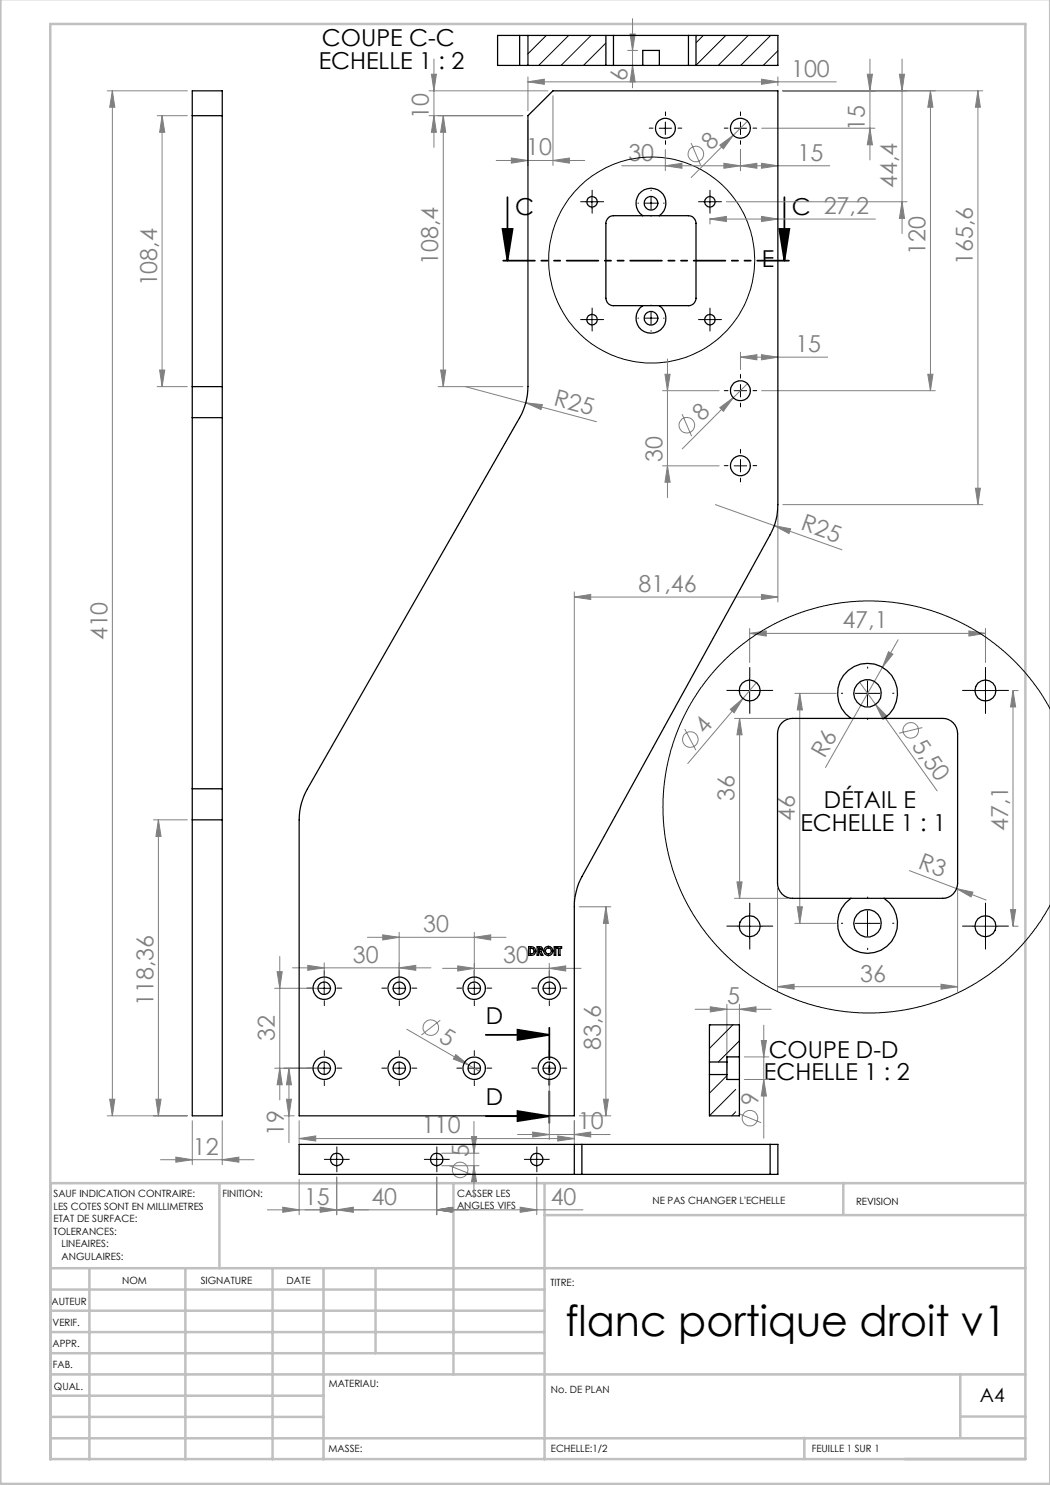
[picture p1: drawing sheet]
<svg xmlns="http://www.w3.org/2000/svg" width="210mm" height="297mm" viewBox="0 0 210 297" stroke-linecap="round" stroke-linejoin="round" font-family="sans-serif">
<g fill="none" stroke="#808080" stroke-width=".2">
<path d="M21.4 18.2h16.1M22.5 18.2v205M22.5 18.2l.5 3.2h-1.1zM85.8 18.2h23.8M86.3 14.8h1l-.5 3.4zM86.8 11.8v17.7M105.6 16.4l3.3-.6v1.1zM105.6 15.4v6.8M105.6 16.4h61.7M110.6 19.2v13.9M125.5 10.1h2M126 6.8h1l-.5 3.3z"/>
<path d="M126.5 3.7v13.9M126.5 13.1l.5 3.3h-1zM152.3 15.8l3.3 .6-3.3 .5zM155.6 15.4v1.7M156.6 18.2h40M173.5 14.8h1l-.5 3.4zM174 11.8v20.2M179.9 14.8h1l-.5 3.4zM180.4 11.8v34.9M186.1 18.2v59.9M186.1 18.2l.5 3.2h-1zM195.6 18.2v82.7"/>
<path d="M195.6 18.2l.5 3.2h-1zM31.4 23.1h6.1M32.4 23.1v54.2M32.4 23.1l.5 3.4h-1zM85.8 23.1h18.8M86.8 23.1l.5 3.4h-1zM88.7 23.1l.4 3.4h-1zM88.7 23.1v54.2M99.2 32.1h17.7M102.3 31.6l3.3 .5-3.3 .5zM105.6 24.2v8.9M110.6 32.1l3.3-.5v1z"/>
<path d="M124.4 33.2h41.5M133.1 33.2l3.3-.5v1zM133.1 29.9v4.2M138.2 28.6l1.9 4.4M144 29l2.6-1.9-1.9 2.7zM144.8 32.7l3.3 .5-3.3 .5zM146.6 27.1l-8.4 8.4M148.1 33.2l3.3-.5v1zM148.1 29.9v4.2M149.5 24.2l-2.9 2.9M152.3 32.7l3.3 .5-3.3 .5zM152.3 25.6h22.7"/>
<path d="M174 25.6l.5 3.4h-1zM142 43.8l3.3-.5v1zM142 43.7v1.1M142 43.8h33.1M145.3 40.4h36.1M152.3 43.3l3.3 .5-3.3 .5zM180.4 40.4l.5 3.3h-1zM31.4 77.3h6.1M31.9 74h1l-.5 3.3zM87.6 77.3h17M88.1 74h1l-.4 3.3zM93.1 77.3l12.1 3.3"/>
<path d="M132.5 78.1h11.3M133 74.9h1l-.5 3.2zM133.5 71.8v27.7M146.6 79.5l-10.1 10.3M148.1 71.4l3.3-.5v1.1zM148.1 70.4v3.5M148.1 71.4h17.4M149.5 76.7l-2.9 2.8M152.3 70.9l3.3 .5-3.3 .6zM152.3 78.1h34.8M185.6 74.9h1l-.5 3.2zM105.2 80.6l3.3 .3-.3 1z"/>
<path d="M105.2 80.6l14.1 3.7M132.5 93.2h11.3M133.5 93.2l.5 3.2h-1zM136.4 82.8l1.9 4.4M144 81.5l2.6-2-1.9 2.8zM195.1 97.6h1l-.5 3.3zM114.9 119.4l3.2-.5v1zM114.9 118.4v62M114.9 119.4h40.7M143.1 100.9l25.3 9.1M152.3 118.9l3.3 .5-3.3 .5zM154.8 105.1l3.3 .7-.3 .9z"/>
<path d="M155.6 101.9v18.5M156.6 100.9h40M148.6 139.7l-11.1 13M149.9 126.7l3.3-.5v1zM149.9 125.7v6.8M149.9 126.7h47.2M151.3 136.5l-2.7 3.2M159 138.7h8.3M159.9 138.7l.6 3.3h-1zM159.9 138.7v46M171.9 136.4l3.2 4.5M177.7 130.3l.9 .5-2.1 2.7z"/>
<path d="M179.6 127.9l-14.5 25.6M193.8 126.2l3.3 .5-3.3 .5zM197.1 125.7v6.8M202.6 138.1v47.1M202.6 138.1l.5 3.3h-1zM202.7 138.1h.9M136.9 145.8l2.3 4.2M146.1 141.9l2.5-2.2-1.8 2.9zM146.9 143.7h10.6M147.9 143.7l.5 3.3h-1zM147.9 143.7v36M175.1 140.9l2.3 2.4-.8 .6z"/>
<path d="M175.1 140.9l12.3 17.3M184.5 145.5l-4.7 1.1M30.7 164h6.8M31.7 164v59.2M31.7 164l.5 3.3h-1zM146.9 179.7h10.6M147.4 176.4h1l-.5 3.3zM155.5 177.7v20.6M181.9 174.1l9.4 3.6M191.3 177.7l3.3 .7-.4 1zM191.3 177.7l5.9 2.3M191.5 177.7v20.6"/>
<path d="M54.9 197.7h9M55.4 194.3h1l-.4 3.4zM56 191.3v28.7M58.5 193.6h27.7M61.6 193.1l3.2 .5-3.2 .5zM64.8 192.6v4M73.5 187.5h27.7M76.6 187l3.2 .5-3.2 .5zM79.8 186.5v10.1M79.8 193.6l3.3-.5v1zM88.5 193.7h27.7M91.5 193.2l3.4 .5-3.4 .5z"/>
<path d="M94.9 187.5l3.2-.5v1zM94.9 186.5v10.1M109.9 193.7l3.2-.5v1zM109.9 192.7v3.9M115.9 181.4h6.3M121.2 181.4v41.8M121.2 181.4l.5 3.3h-1zM155.5 197.3l3.3-.5v1zM155.5 197.3h36M159 184.7h8.3M159.5 181.4h1l-.6 3.3zM188.2 196.8l3.3 .5-3.3 .5z"/>
<path d="M202.1 181.9h1l-.5 3.3zM202.7 185.2h.9M21.9 219.8h1.1l-.5 3.4zM31.2 219.8h1l-.5 3.4zM54.9 213.6h9M56 213.6l.4 3.4h-1zM57.3 219.8h1l-.5 3.4zM57.8 213.6v14.9M57.8 213.6l.5 3.4h-1zM81.4 205.8l12.4 7.2M88.1 204l-3.8 3M91.2 210.9l2.6 2.1-3.1-1.2z"/>
<path d="M93.8 213l2.1 1.3M109.9 214.7v13.2M120.7 219.8h1l-.5 3.4zM139 201.9h15.2M142.1 201.4l3.3 .5-3.3 .5zM145.4 200.9v13M147.9 201.9l3.3-.5v1zM147.9 200.9v14M148.9 215.9h4.9M148.9 211.4h4.9M152.3 208.1h1l-.5 3.3zM152.8 205v22.6"/>
<path d="M152.8 215.9l.5 3.3h-1zM21.4 223.2h16.1M32.1 231.9h18.7M35.2 231.4l3.3 .5-3.3 .5zM38.5 224.2v8.7M44.4 231.9l3.4-.5v1zM44.4 224.2v8.7M56.8 223.2h2M59.8 227.7l3.3-.5v1zM59.8 224.2v4.5M59.8 235.9v7.1M59.8 227.7h55.1"/>
<path d="M67.3 235.4v7.6M87.3 235.4v7.6M88.3 230.6h7.5M88.3 233.1h7.5M89.8 233.1l4.5 1.8M94.3 227.3h1l-.5 3.3zM94.8 224.3v15.2M94.8 233.1l.5 3.3h-1zM103.5 226.9h18.5M106.5 226.4l3.4 .5-3.4 .5zM107.4 235.4v7.6M111.5 227.2l3.4 .5-3.4 .5z"/>
<path d="M114.9 226.9l3.2-.5v1zM114.9 224.2v4.5M115.9 223.2h6.3M147.8 222.7l4.4 1.8M53.5 242h63.1M56.6 241.4l3.2 .6-3.2 .5zM64 241.4l3.3 .6-3.3 .5zM67.3 242l3.4-.6v1.1zM87.3 242l3.4-.6v1.1zM104 241.4l3.4 .6-3.4 .5z"/>
<circle cx="139.2" cy="30.8" r="1.56"/>
<circle cx="137.4" cy="85" r="1.55"/>
<circle cx="138.1" cy="147.9" r="1.55"/>
<circle cx="182.2" cy="146.1" r="1.57"/>
<circle cx="86.2" cy="205.5" r="1.55"/>
<circle cx="92" cy="234" r="1.55"/>
<circle cx="150" cy="223.6" r="1.55"/>
</g>
<g fill="none" stroke="#000" stroke-width=".2">
<path d="M118.4 39.1v2.5M130.2 39.4v2.5M131.8 25.6h2.5M133.1 24.4v2.5M142 39.1v2.5M146.8 25.6h2.5M148.1 24.4v2.5M117.2 40.4h2.5M128.9 40.6h2.5M140.7 40.4h2.5M117.2 63.9h2.5M118.4 62.7v2.5"/>
<path d="M128.9 63.6h2.5M130.2 62.4v2.5M140.7 63.9h2.5M142 62.7v2.5M146.8 78.1h2.5M148.1 76.9v2.5M146.8 93.2h2.5M148.1 91.9v2.5M147.4 138.1h5M149.9 135.6v5M171 138.7h5M173.5 136.2v5"/>
<path d="M194.6 138.1h5M197.1 135.6v5M63.6 197.7h2.5M64.8 196.4v2.5M78.6 197.7h2.5M79.8 196.4v2.5M93.6 197.7h2.5M94.9 196.4v2.5M108.6 197.7h2.5M109.9 196.4v2.5M147.4 185.2h5M149.9 182.7v5"/>
<path d="M171 184.7h5M173.5 182.2v5M194.6 185.2h5M197.1 182.7v5M63.6 213.6h2.5M64.8 212.4v2.5M78.6 213.6h2.5M79.8 212.4v2.5M93.6 213.6h2.5M94.9 212.4v2.5M108.6 213.6h2.5M109.9 212.4v2.5"/>
<path d="M66.1 231.9h2.5M67.3 230.6v2.5M86.1 231.9h2.5M87.3 230.6v2.5M106.1 231.9h2.5M107.4 230.6v2.5"/>
<circle cx="130.4" cy="52" r="20.6"/>
</g>
<path d="M101.5 39.4v12.7M156.9 39.4v12.7M100.5 45.8h2l-1 6.3zM155.9 45.8h2l-1 6.3zM97.2 207h12.7M103.5 205.9l6.4 1.1-6.4 1zM97.2 223.2h12.7M103.5 222.2l6.4 1-6.4 1z" fill="none" stroke="#000" stroke-width=".35"/>
<g fill="none" stroke="#000" stroke-width=".2" stroke-dasharray="30.5 1.3 1.3 1.3">
<path d="M118.4 39.1v-1.1M130.2 38.1v-.1M130.6 25.6h-.8M133.1 23.1v-.7M133.1 28.1v.8M135.6 25.6h.7M142 39.1v-1.1M145.6 25.6h-.8M148.1 23.1v-.7M148.1 28.1v.8M150.6 25.6h.7M117.2 40.3h-1.1"/>
<path d="M118.4 41.6v1M119.7 40.3h1M127.7 40.6h-.1M130.2 43.1v.2M132.7 40.6h.1M140.7 40.3h-1M142 41.6v1M143.2 40.3h1.1M117.2 63.9h-1.1M118.4 62.7v-1.1M118.4 65.2v1M119.7 63.9h1"/>
<path d="M127.7 63.6h-.1M130.2 61.1v-.1M130.2 66.1v.2M132.7 63.6h.1M140.7 63.9h-1M142 62.7v-1.1M142 65.2v1M143.2 63.9h1.1M145.6 78.1h-.8M148.1 75.6v-.7M150.6 78.1h.7M145.6 93.1h-.8"/>
<path d="M148.1 80.6v.8M148.1 90.6v-.7M148.1 95.6v.8M150.6 93.1h.7M147.5 138.1h-2.1M150 135.6v-2.1M152.5 138.1h2.1M168.5 138.7h-.2M173.5 133.7v-.3M178.5 138.7h.3M194.6 138.1h-2.1M197.1 135.6v-2.1"/>
<path d="M199.6 138.1h2.1M150 140.6v2.1M173.5 143.7v.2M197.1 140.6v2.1M173.5 179.7v-.3M62.4 197.6h-1M64.9 195.1v-1M67.4 197.6h1M77.4 197.6h-1M79.9 195.1v-1M82.4 197.6h1M92.4 197.6h-1"/>
<path d="M94.9 195.1v-1M97.4 197.6h1M107.4 197.6h-1M109.9 195.1v-1M112.4 197.6h1M147.5 185.2h-2.1M150 182.7v-2.1M150 187.7v2.1M152.5 185.2h2.1M168.5 184.7h-.2M173.5 189.7v.2M178.5 184.7h.3"/>
<path d="M194.6 185.2h-2.1M197.1 182.7v-2.1M197.1 187.7v2.1M199.6 185.2h2.1M62.4 213.6h-1M64.9 200.1v1M64.9 211.1v-1M64.9 216.1v1M67.4 213.6h1M77.4 213.6h-1M79.9 200.1v1M79.9 211.1v-1"/>
<path d="M79.9 216.1v1M82.4 213.6h1M92.4 213.6h-1M94.9 200.1v1M94.9 211.1v-1M94.9 216.1v1M97.4 213.6h1M107.4 213.6h-1M109.9 200.1v1M109.9 211.1v-1M109.9 216.1v1M112.4 213.6h1"/>
<path d="M66.1 231.9h-1.2M67.4 230.6v-1.2M67.4 233.1v1.3M68.6 231.9h1.3M86.1 231.9h-1.2M87.4 230.6v-1.2M87.4 233.1v1.3M88.6 231.9h1.3M106.1 231.9h-1.2M107.4 230.6v-1.2M107.4 233.1v1.3M108.6 231.9h1.3"/>
</g>
<path d="M99.5 52.1h59.4" fill="none" stroke="#000" stroke-width=".35" stroke-dasharray="6.3 1.3 1.3 1.3 1.3 1.3" stroke-dashoffset="-1.1"/>
<path d="M109.9 225.2v-20.2" fill="none" stroke="#000" stroke-width=".35" stroke-dasharray="6.3 1.3 1.3 1.3 1.3 1.3" stroke-dashoffset="-.6"/>
<g fill="none" stroke="#c0c0c0" stroke-width=".5">
<path d="M.1 -.1v296.9h209.9v-296.9M10.1 4.8h195v287h-195zM43.9 236.6v17M90.7 236.6v38.3M108.9 236.6v55.3M168.7 236.6v6.3M205.1 236.6h-195v55.3M10.1 253.6h195M10.1 257.9h98.8M17.9 253.6v38.3M37.1 253.6v38.3M54.5 253.6v38.3"/>
<path d="M64.7 253.6v38.3M75.1 253.6v17M108.9 243h96.2M10.1 270.6h98.8M10.1 266.4h98.8M10.1 262.1h98.8M10.1 279.1h54.6M10.1 274.9h195M192.1 274.8v12.7M10.1 287.7h195M10.1 283.4h54.6M160.9 287.5v4.3"/>
<path d="M192.1 283.3h13"/>
</g>
<g fill="#000">
<path d="M100.5 45.8h2l-1 6.3zM155.9 45.8h2l-1 6.3z"/>
<path d="M103.5 222.2l6.4 1-6.4 1zM103.5 205.9l6.4 1.1-6.4 1z"/>
</g>
<g fill="#808080">
<path d="M91.2 210.9l2.6 2.1-3.1-1.2z"/>
<path d="M191.3 177.7l3.3 .7-.4 1z"/>
<path d="M144 29l2.6-1.9-1.9 2.7z"/>
<path d="M144 81.5l2.6-2-1.9 2.8z"/>
<path d="M146.1 141.9l2.5-2.2-1.8 2.9z"/>
<path d="M177.7 130.3l.9 .5-2.1 2.7z"/>
<path d="M175.1 140.9l2.3 2.4-.8 .6z"/>
<path d="M154.8 105.1l3.3 .7-.3 .9z"/>
<path d="M105.2 80.6l3.3 .3-.3 1z"/>
<path d="M109.9 193.7l3.2-.5v1zM91.5 193.2l3.4 .5-3.4 .5zM94.9 187.5l3.2-.5v1zM76.6 187l3.2 .5-3.2 .5zM67.3 242l3.4-.6v1.1zM56.6 241.4l3.2 .6-3.2 .5zM44.4 231.9l3.4-.5v1zM35.2 231.4l3.3 .5-3.3 .5zM193.8 126.2l3.3 .5-3.3 .5zM149.9 126.7l3.3-.5v1z"/>
<path d="M106.5 226.4l3.4 .5-3.4 .5zM114.9 226.9l3.2-.5v1zM59.8 227.7l3.3-.5v1zM111.5 227.2l3.4 .5-3.4 .5zM102.3 31.6l3.3 .5-3.3 .5zM110.6 32.1l3.3-.5v1zM105.6 16.4l3.3-.6v1.1zM152.3 15.8l3.3 .6-3.3 .5zM148.1 33.2l3.3-.5v1zM152.3 32.7l3.3 .5-3.3 .5zM133.1 33.2l3.3-.5v1zM144.8 32.7l3.3 .5-3.3 .5zM148.1 71.4l3.3-.5v1.1zM152.3 70.9l3.3 .5-3.3 .6zM114.9 119.4l3.2-.5v1zM152.3 118.9l3.3 .5-3.3 .5zM142 43.8l3.3-.5v1zM152.3 43.3l3.3 .5-3.3 .5zM64 241.4l3.3 .6-3.3 .5zM87.3 242l3.4-.6v1.1zM87.3 242l3.4-.6v1.1zM104 241.4l3.4 .6-3.4 .5zM142.1 201.4l3.3 .5-3.3 .5zM147.9 201.9l3.3-.5v1z"/>
<path d="M155.5 197.3l3.3-.5v1zM188.2 196.8l3.3 .5-3.3 .5z"/>
<path d="M79.8 193.6l3.3-.5v1zM61.6 193.1l3.2 .5-3.2 .5z"/>
<path d="M147.4 176.4h1l-.5 3.3zM147.9 143.7l.5 3.3h-1z"/>
<path d="M195.1 97.6h1l-.5 3.3zM195.6 18.2l.5 3.2h-1zM120.7 219.8h1l-.5 3.4zM121.2 181.4l.5 3.3h-1zM21.9 219.8h1.1l-.5 3.4zM22.5 18.2l.5 3.2h-1.1zM31.2 219.8h1l-.5 3.4zM31.7 164l.5 3.3h-1zM152.8 215.9l.5 3.3h-1zM152.3 208.1h1l-.5 3.3z"/>
<path d="M174 25.6l.5 3.4h-1zM173.5 14.8h1l-.5 3.4zM185.6 74.9h1l-.5 3.2zM186.1 18.2l.5 3.2h-1zM180.4 40.4l.5 3.3h-1zM179.9 14.8h1l-.5 3.4z"/>
<path d="M126 6.8h1l-.5 3.3zM126.5 13.1l.5 3.3h-1z"/>
<path d="M55.4 194.3h1l-.4 3.4zM56 213.6l.4 3.4h-1zM57.8 213.6l.5 3.4h-1zM57.3 219.8h1l-.5 3.4zM88.7 23.1l.4 3.4h-1zM88.1 74h1l-.4 3.3zM86.3 14.8h1l-.5 3.4zM86.8 23.1l.5 3.4h-1zM133 74.9h1l-.5 3.2zM133.5 93.2l.5 3.2h-1zM94.3 227.3h1l-.5 3.3zM94.8 233.1l.5 3.3h-1zM32.4 23.1l.5 3.4h-1zM31.9 74h1l-.5 3.3zM159.9 138.7l.6 3.3h-1zM159.5 181.4h1l-.6 3.3zM202.6 138.1l.5 3.3h-1zM202.1 181.9h1l-.5 3.3z"/>
</g>
<g fill="none" stroke="#000" stroke-width=".25">
<path d="M103.9 13.1h1.7M103.9 7.1h1.7M103.9 7.1h-4.4v6h4.4M103.9 7.1v6M105.6 7.1v6M105.6 13.1h15.6M105.6 7.1h15.6M121.2 13.1h1.5M121.2 7.1h1.5M121.2 7.1v6M122.7 13.1h5.9M122.7 7.1h15"/>
<path d="M122.7 7.1v6M128.6 13.1h3.3M128.6 13.1v-3h3.3v3M131.9 13.1h5.8M137.7 13.1h1.5M137.7 7.1h1.5M137.7 7.1v6M139.2 7.1h16.4v6h-16.4M139.2 7.1v6M38.5 23.1h5.9M105.6 23.1l5-4.9h45v82.7a12.4 12.4 0 0 1-1.6 6.1l-37.6 68.3a12.9 12.9 0 0 0-1.5 6.1v41.8h-55.1v-59.2a12.5 12.5 0 0 1 1.7-6.2l42.4-74.3a12.5 12.5 0 0 0 1.7-6.2zM121.8 43.4l.9-.3h15a1.57 1.57 0 0 1 1.5 1.6v15a1.51 1.51 0 0 1-1.5 1.4h-15a1.51 1.51 0 0 1-1.5-1.4v-15l.1-.6z"/>
<path d="M128.6 43.1a3 3 0 0 1-.6-4.4 3 3 0 0 1 4.5 0 3 3 0 0 1-.6 4.4M38.5 77.3v6.2M38.5 77.3v-59.1h5.9v59.1M38.5 77.3h5.9M44.4 77.3v6.2M128.6 61.1a3 3 0 0 0-.6 4.5 3 3 0 0 0 4.5 0 3 3 0 0 0-.6-4.5M38.5 83.5v74.3M38.5 83.5h5.9M44.4 83.5v74.3M38.5 157.8v6.2M38.5 157.8h5.9M44.4 157.8v6.2"/>
<path d="M156.4 144.6a2.87 2.87 0 0 1 2.1-.9h30a3 3 0 0 1 3 3v30a3 3 0 0 1-3 3h-30a3 3 0 0 1-3-3v-30a3.1 3.1 0 0 1 .9-2.1zM170.2 143.7a6 6 0 0 1-1.2-9 6 6 0 0 1 9 0 6 6 0 0 1-1.2 9M38.5 164v59.2h5.9v-59.2M38.5 164h5.9M170.2 179.7a6 6 0 0 0-1.2 8.9 6 6 0 0 0 9 0 6 6 0 0 0-1.2-8.9M105.7 189.3a1.05 1.05 0 0 1 1.4 .9 .79 .79 0 0 1-.9 .9h-.5zM106 189.6a.58 .58 0 0 1 .8 .6 .58 .58 0 0 1-.8 .5zM107.4 189.3h.4a.51 .51 0 0 1 .7 .3 .51 .51 0 0 1-.3 .7l.4 .8h-.4l-.4-.8h-.1v.8h-.3zM107.7 189.6h.4l.1 .3-.5 .1zM110.8 189.3h.4v1.8h-.4zM111.4 189.3h.9v.3h-.3v1.5h-.3v-1.5h-.3zM141.9 212.4v2.5"/>
<path d="M141.9 214.9v8.3h6v-7.3M141.9 212.4h3.5M141.9 214.9h3.5M145.4 212.4v2.5M145.4 214.9v1h2.5M147.9 211.4v4.5M147.9 211.4v-6.4h-6v7.4M147.9 211.4h-2.5v1M114.9 228.9h1.5M114.9 234.9h1.5M114.9 228.9v6M114.9 228.9h-55.1v6h55.1"/>
<path d="M116.4 228.9h37.6M116.4 234.9h37.6M116.4 228.9v6M154 228.9h1.6v6h-1.6M154 228.9v6"/>
<circle cx="133.1" cy="25.7" r="2"/>
<circle cx="148.1" cy="25.7" r="2"/>
<circle cx="118.4" cy="40.4" r="1.05"/>
<circle cx="130.2" cy="40.7" r="1.38"/>
<circle cx="142" cy="40.4" r="1.06"/>
<circle cx="118.4" cy="63.9" r="1.06"/>
<circle cx="130.2" cy="63.7" r="1.38"/>
<circle cx="142" cy="63.9" r="1.04"/>
<circle cx="148.1" cy="78.2" r="2"/>
<circle cx="148.1" cy="93.1" r="2"/>
<circle cx="149.9" cy="138.1" r="2.11"/>
<circle cx="173.5" cy="138.7" r="2.75"/>
<circle cx="197.1" cy="138.1" r="2.1"/>
<circle cx="64.8" cy="197.7" r="2.25"/>
<circle cx="64.9" cy="197.7" r="1.25"/>
<circle cx="79.8" cy="197.7" r="2.24"/>
<circle cx="79.9" cy="197.7" r="1.25"/>
<circle cx="94.8" cy="197.7" r="2.24"/>
<circle cx="94.8" cy="197.7" r="1.25"/>
<circle cx="109.7" cy="190.2" r=".61"/>
<circle cx="109.7" cy="190.2" r=".92"/>
<circle cx="109.8" cy="197.7" r="1.25"/>
<circle cx="109.9" cy="197.7" r="2.25"/>
<circle cx="149.9" cy="185.2" r="2.11"/>
<circle cx="173.5" cy="184.7" r="2.75"/>
<circle cx="197.1" cy="185.3" r="2.1"/>
<circle cx="64.8" cy="213.6" r="2.25"/>
<circle cx="64.8" cy="213.6" r="1.26"/>
<circle cx="79.8" cy="213.7" r="1.26"/>
<circle cx="79.8" cy="213.6" r="2.24"/>
<circle cx="94.8" cy="213.7" r="1.26"/>
<circle cx="94.8" cy="213.6" r="2.24"/>
<circle cx="109.8" cy="213.7" r="1.26"/>
<circle cx="109.9" cy="213.6" r="2.25"/>
<circle cx="67.3" cy="231.9" r="1.25"/>
<circle cx="87.3" cy="231.9" r="1.25"/>
<circle cx="107.3" cy="231.9" r="1.25"/>
</g>
<g fill="none" stroke="#000" stroke-width=".2">
<path d="M109.3 7.1l-3.7 3.7M113.7 7.1l-6 6M118.2 7.1l-6 6M121.2 8.6l-4.5 4.5M140.7 7.1l-1.5 1.5M145.2 7.1l-6 5.9M149.6 7.1l-5.9 6M154.1 7.1l-6 6M155.6 10.2l-3 2.9M210.1 141.8l-1.7-2.9-1.8-2.5-2.1-2.5-2.5-2.5-2.9-2.5-2.9-2.1-3-1.8-3-1.4-3-1.2-3.3-1-3.5-.7-3.5-.4-4.3-.1-2.4 .1-3.3 .5-3.1 .6-2.9 .8-3.1 1.2-3.5 1.7-2.9 1.6-2.9 2.1-2.3 2-2.5 2.4-2.6 3.1-2.5 3.7-1.2 2.1-1.3 2.5-1.2 3.1-.8 2.6-.9 3.9-.5 3.8-.1 3.4 .1 2.9 .4 3.4 .7 3.7 .8 2.7 1.4 3.7 1.3 2.8 1.7 2.9 2.2 3.2 2.5 2.9 2.5 2.4 2.4 2 2.7 1.9 2.5 1.5 2.9 1.5 3.2 1.3 3.5 1.1 3.7 .8 3.6 .4 1.9 .1 4.4-.1 3.3-.4 3.7-.8 3.1-.9 3-1.2 2.9-1.3 3-1.8 2.9-2 2.9-2.4 2.6-2.7 2-2.3 2-2.9 1.7-2.8M142.1 205l-.2 .2M145.4 215.2l-3.5 3.4"/>
<path d="M146.6 205l-4.7 4.7M147.1 217.9l-5.2 5.3M147.9 208.2l-4.2 4.2M147.9 217.1l-.1 .1M147.1 222.4l-.7 .8"/>
</g>
<text font-size="8.5" x="113.1" y="267.2">flanc portique droit v1</text>
<g font-size="4.7">
<text x="64.4" y="9.2">COUPE C-C</text>
<text x="63.7" y="13.8">ECHELLE 1 : 2</text>
<text x="103" y="42.9">C</text>
<text x="158.4" y="42.9">C 27,2</text>
<text x="152.3" y="53.3">E</text>
<text x="164.8" y="161.7">DÉTAIL E</text>
<text x="160.1" y="166.2">ECHELLE 1 : 1</text>
<text x="97.2" y="204.8">D</text>
<text x="153.7" y="211.6">COUPE D-D</text>
<text x="97.2" y="221">D</text>
<text x="152.8" y="216.1">ECHELLE 1 : 2</text>
</g>
<g font-size="4.7" fill="#808080">
<text x="125.5" y="16.3" transform="rotate(-90 125.5 16.3)">6</text>
<text x="158.2" y="15.3">100</text>
<text x="85.8" y="23.9" transform="rotate(-90 85.8 23.9)">10</text>
<text x="173" y="26.2" transform="rotate(-90 173 26.2)">15</text>
<text x="105.3" y="31.1">10</text>
<text x="125.7" y="32.1">30</text>
<text x="142.2" y="30.2" transform="rotate(-45 142.2 30.2)">8</text>
<text x="159.5" y="32.1">15</text>
<text x="179.4" y="37.7" transform="rotate(-90 179.4 37.7)">44,4</text>
<text x="87.6" y="53" transform="rotate(-90 87.6 53)">108,4</text>
<text x="185.1" y="51.1" transform="rotate(-90 185.1 51.1)">120</text>
<text x="194.6" y="53" transform="rotate(-90 194.6 53)">165,6</text>
<text x="31.4" y="57.3" transform="rotate(-90 31.4 57.3)">108,4</text>
<text x="159.1" y="70.4">15</text>
<text x="110.6" y="81" transform="rotate(15 110.6 81)">R25</text>
<text x="140.4" y="84.4" transform="rotate(-45 140.4 84.4)">8</text>
<text x="132.5" y="92.3" transform="rotate(-90 132.5 92.3)">30</text>
<text x="160" y="105.9" transform="rotate(20 160 105.9)">R25</text>
<text x="127.7" y="118.4">81,46</text>
<text x="168.5" y="125.7">47,1</text>
<text x="21.5" y="128.1" transform="rotate(-90 21.5 128.1)">410</text>
<text x="141" y="147" transform="rotate(-50 141 147)">4</text>
<text x="182.3" y="149.1" transform="rotate(55 182.3 149.1)">5,50</text>
<text x="164.9" y="151.8" transform="rotate(-60 164.9 151.8)">R6</text>
<text x="146.9" y="160.3" transform="rotate(-90 146.9 160.3)">36</text>
<text x="159" y="164.2" transform="rotate(-90 159 164.2)">46</text>
<text x="201.6" y="166.2" transform="rotate(-90 201.6 166.2)">47,1</text>
<text x="183.5" y="173.6" transform="rotate(21 183.5 173.6)">R3</text>
<text x="84.7" y="186.4">30</text>
<text x="70.5" y="192.5">30</text>
<text x="100.7" y="192.7">30</text>
<text x="172.1" y="196.3">36</text>
<text x="30.7" y="201.2" transform="rotate(-90 30.7 201.2)">118,36</text>
<text x="145.5" y="200.8">5</text>
<text x="54.9" y="208.1" transform="rotate(-90 54.9 208.1)">32</text>
<text x="87.5" y="208.3" transform="rotate(30 87.5 208.3)">5</text>
<text x="120.2" y="210" transform="rotate(-90 120.2 210)">83,6</text>
<text x="151.7" y="221.1" transform="rotate(-90 151.7 221.1)">9</text>
<text x="56.8" y="227.2" transform="rotate(-90 56.8 227.2)">19</text>
<text x="84.4" y="226.7">110</text>
<text x="115.6" y="225.9">10</text>
<text x="38.6" y="230.9">12</text>
<text x="93.8" y="231.4" transform="rotate(-90 93.8 231.4)">5</text>
<text x="60.8" y="240.9">15</text>
<text x="74.3" y="240.9">40</text>
<text x="110.1" y="240.9">40</text>
</g>
<text font-size="3.9" x="196" y="280.4">A4</text>
<g font-size="2">
<text x="10.7" y="239.5">SAUF INDICATION CONTRAIRE:</text>
<text x="44.5" y="239.5">FINITION:</text>
<text x="91.4" y="239.4">CASSER LES</text>
<text x="10.7" y="242">LES COTES SONT EN MILLIMETRES</text>
<text x="10.7" y="244.5">ETAT DE SURFACE:</text>
<text x="91.4" y="241.9">ANGLES VIFS</text>
<text x="130.5" y="240.8">NE PAS CHANGER L'ECHELLE</text>
<text x="171.2" y="241">REVISION</text>
<text x="10.7" y="247">TOLERANCES:</text>
<text x="12.3" y="249.5">LINEAIRES:</text>
<text x="12.3" y="252">ANGULAIRES:</text>
<text x="24.4" y="256.9">NOM</text>
<text x="40.1" y="256.8">SIGNATURE</text>
<text x="57.3" y="256.8">DATE</text>
<text x="110.1" y="257.1">TITRE:</text>
<text x="10.3" y="260.9">AUTEUR</text>
<text x="10.5" y="269.3">APPR.</text>
<text x="10.5" y="265.2">VERIF.</text>
<text x="10.6" y="273.6">FAB.</text>
<text x="10.8" y="278">QUAL.</text>
<text x="65.8" y="277.4">MATERIAU:</text>
<text x="110.2" y="278.5">No. DE PLAN</text>
<text x="65.7" y="290.4">MASSE:</text>
<text x="110.2" y="290.5">ECHELLE:1/2</text>
<text x="162.4" y="290.4">FEUILLE 1 SUR 1</text>
</g>
</svg>
